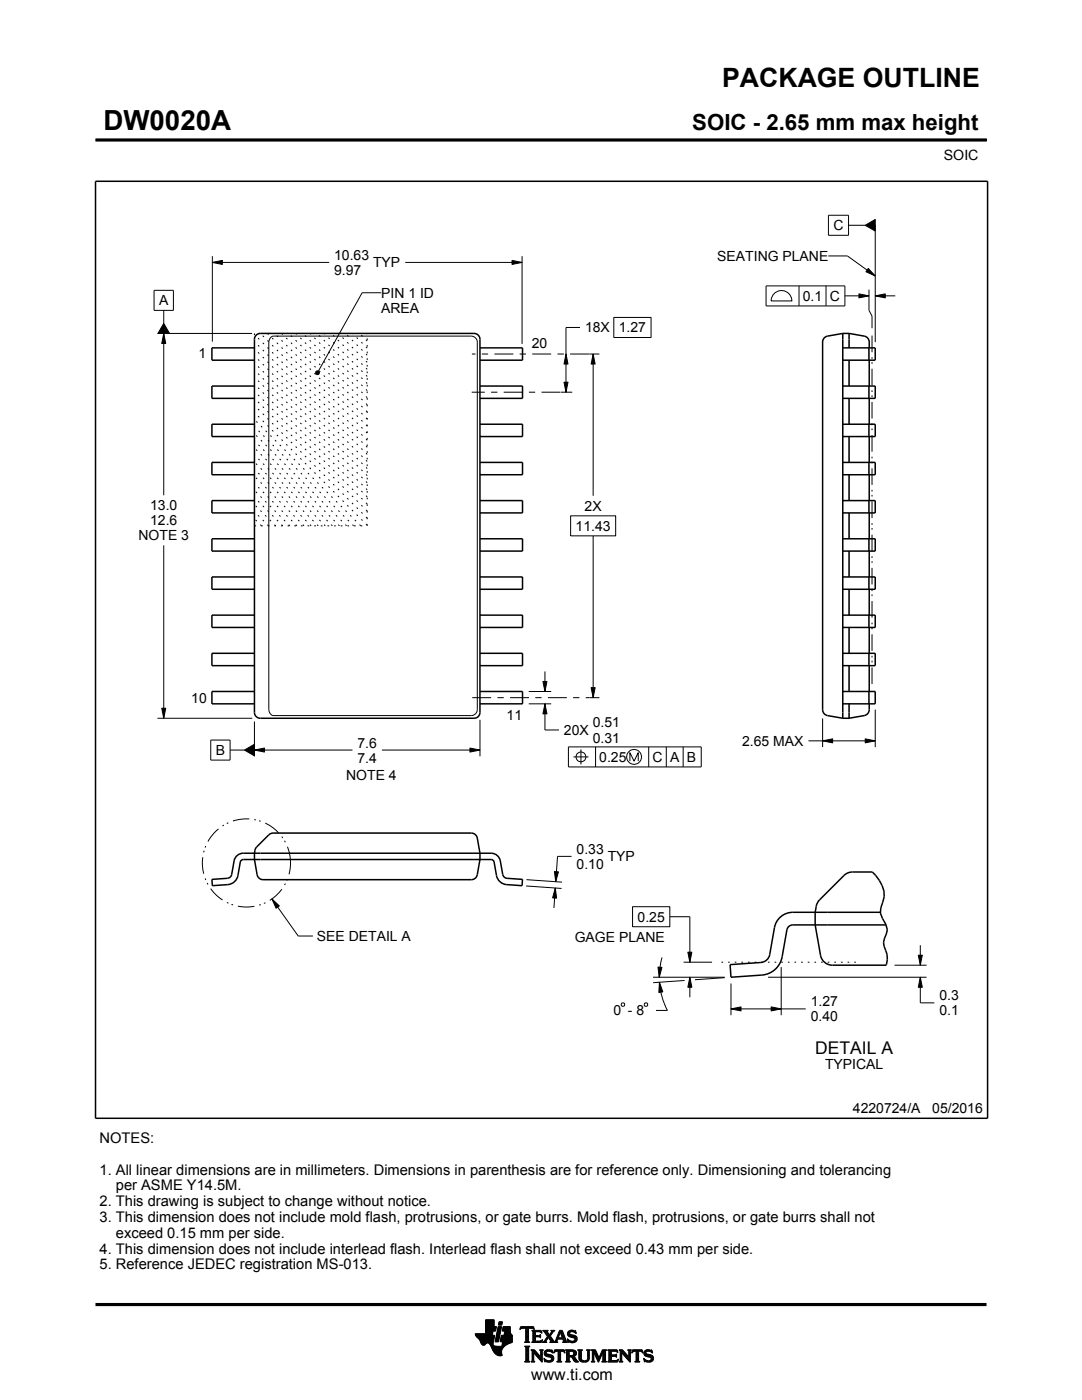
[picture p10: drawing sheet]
<svg xmlns="http://www.w3.org/2000/svg" width="216mm" height="279mm" viewBox="0 0 216 279" stroke-linecap="round" stroke-linejoin="round" font-family="sans-serif">
<g fill="#000">
<path d="M42.4 52.4l2-.4v.8zM102.2 52l2 .4-2 .4zM171.4 58.6l2 .4-2 .4zM172.6 45l2-1.2v2.3zM174.6 59l2-.4v.8zM173.3 53.6l1.3 1.5-1.8-.9zM32.7 66.5l.4 2h-.8zM32.7 64.5l1.1 2h-2.3zM63 74.2l.3-.2 .3 .1 .2 .3-.2 .3-.3 .1-.3-.2zM112.9 70.7l.4 2h-.8zM112.5 76.3h.8l-.4 2zM118.4 70.7l.4 2h-.8z"/>
<path d="M108.3 136h.8l-.4 2zM118 137.2h.8l-.4 2zM32.3 141.3h.8l-.4 2zM48.8 149.7l2-1.2v2.3zM50.8 149.7l2-.4v.8zM93.8 149.3l2 .4-2 .4zM108.7 140.5l.4 2h-.8zM164.1 147.9l2-.4v.8zM172.6 147.5l2 .4-2 .4zM54.3 179.4l1.4 1.4-.6 .5zM110.8 177.2l.3 2h-.8zM110.6 173.9l.8 .1-.5 2z"/>
<path d="M131.3 193l.8 .1-.6 1.9zM131.6 196l.7 2-.8 .1zM137.3 190h.8l-.4 2zM137.7 195l.4 2h-.8zM183.2 190.6h.8l-.4 2zM183.6 195l.4 2h-.8zM145.9 201.3l2-.4v.8zM153.9 200.9l2 .4-2 .4z"/>
</g>
<g fill="none" stroke="#000" stroke-width=".2">
<path d="M19.1 27.9h177.7M196.8 27.7v.5M30.7 57.9h3.9v4h-3.9zM42.4 52.4l2-.4v.8zM42.4 51.1v17.1M42.4 52.4h23.3M76.1 58.4h-3.8l-8.7 15.6M80.9 52.4h23.3M102.2 52l2 .4-2 .4zM104.2 51.1v17.5M152.9 57.1h15.7v4h-15.7zM154.3 58.8a2.08 2.08 0 0 1 2.3-.7 2.08 2.08 0 0 1 1.4 2h-4.1v-.6z"/>
<path d="M159.4 57.1v4M164.8 57.1v4M165.3 51.1h3.8l5.5 4M165.3 43h4v4h-4zM168.6 59h4.8M169.3 45h3.3M171.4 58.6l2 .4-2 .4zM172.6 45l2-1.2v2.3zM173.3 53.6l1.3 1.5-1.8-.9zM173.4 57.8v4.1l.6 1.2v2.4M174.6 59l2-.4v.8zM174.6 44.9v23.4"/>
<path d="M174.6 59h4M31.4 66.5h18.9M32.7 66.5l.4 2h-.8zM32.7 61.9v2.6M32.7 66.5v32.3M32.7 64.5l1.1 2h-2.3zM54.1 67.3l.4-.2h39.6l.6 .2 .4 .4 .1 .6v73.3l-.1 .6-.5 .5-.5 .1h-39.6l-.4-.2-.3-.4-.2-.6v-73.3zM63 74.2l.3-.2 .3 .1 .2 .3-.2 .3-.3 .1-.3-.2zM111.9 78.3h2.3M112.5 76.3h.8l-.4 2zM112.9 70.7l.4 2h-.8zM115.7 65.4h-2.8v12.9"/>
<path d="M117.6 70.7h2M118.4 70.7l.4 2h-.8zM118.4 70.7v28.2M122.5 63.4h7.4v4h-7.4zM32.7 108.8v34.5M113.9 102.9h8.9v4h-8.9zM118.4 106.9v32.3M105.5 138h4.5M108.3 136h.8l-.4 2zM108.7 134v4M117.6 139.2h2M118 137.2h.8l-.4 2z"/>
<path d="M31.4 143.3h18.9M32.3 141.3h.8l-.4 2zM42.1 147.7h3.8v4h-3.8zM45.9 149.7h2.9M48.8 149.7l2-1.2v2.3zM50.8 149.7l2-.4v.8zM50.8 149.7h19.5M50.8 144v6.9M76.2 149.7h19.6M93.8 149.3l2 .4-2 .4zM95.8 143.7v7.2M105.5 140.5h4.5"/>
<path d="M108.7 140.5l.4 2h-.8zM108.7 140.5v5.2h2.8M113.4 149.1h26.5v4h-26.5zM114.4 151.1h3M115.9 149.6v3M118.8 149.1v4M125.7 151.9v-1.7l.8 1.7 .9-1.7v1.7M129.4 149.1v4M133 149.1v4M136.3 149.1v4M161.3 147.9h13.3M164.1 147.9l2-.4v.8z"/>
<path d="M164.1 143.4v5.7M172.6 147.5l2 .4-2 .4zM174.6 141.6v7.5M54.3 179.4l1.4 1.4-.6 .5zM54.3 179.4l5.2 7.4h2.9M105 176.8l7.1 .5M105.1 175.6l7 .5M110.6 173.9l.8 .1-.5 2zM110.8 177.2l.3 2h-.8zM110.8 177.2l-.3 4M114 170.9h-2.8l-.3 5.1M126.2 181h7.5v4h-7.5z"/>
<path d="M130.3 195h14.3M131.3 193l.8 .1-.6 1.9zM131.6 196l.7 2-.8 .1zM131.6 196a14.3 14.3 0 0 0 1.6 5.7h-2.3M132.1 191.1l-.4 1.7-.2 2.2M133.7 183h4v9M136.4 192h5.7M136.6 195.7l-6.3 .4M137.3 190h.8l-.4 2zM137.7 195l.4 2h-.8zM137.7 195v4M144.6 195.1l-5.9 .4"/>
<path d="M145.9 196.3v6.3M153.3 195h31.6M155.9 193v9.6M178.5 192.6h6.4M183.2 190.6h.8l-.4 2zM183.6 195l.4 2h-.8zM183.6 195v5.1h2.8M183.6 188.6v4M124.1 200.2h.4l.1 .1v.4l-.1 .1h-.4l-.1-.1v-.4zM128.7 200.2h.4l.1 .1v.4l-.1 .1h-.4l-.1-.1v-.4zM145.9 201.3l2-.4v.8zM145.9 201.3h14.9"/>
<path d="M153.9 200.9l2 .4-2 .4zM94.8 266.2h3.5M94.8 266.3h3.5M94.9 266.4h3.3M94.9 266.5h3.8l-.2 1.2M94.9 266.5h3.8M95 266.6h3.7M95 266.7h3.7M95.1 266.8h3.6M95.2 266.9h3.4M95.3 267h3.3M95.4 267.1h3.2"/>
<path d="M95.5 267.2h3.1M95.6 267.3h3M95.7 267.4h2.8M95.7 267.5h2.8M95.7 267.5l.4 .7 .3 .3 .3-.1 .5-.4 .4 .1 .8 1.5M95.8 267.6h2.7M95.8 267.7h2.7M95.9 267.8h2.6M95.9 267.9h2.5M95.9 268h2.5M96 268h1.1M96 268.1h1"/>
<path d="M96.1 268.2h.8M96.1 268.3h.7M96.2 268.4h.6M96.3 268.4h.4M96.9 266.1h1.4M96.9 266h1.4M96.9 265.9h1.4M96.9 265.8h1.5M96.9 265.7h1.5M96.9 264.7l2.2 .1-.2 .9h-.5l-.2 .8M96.9 265.6h2M96.9 265.5h2"/>
<path d="M96.9 265.4h2M96.9 265.3h2.1M96.9 265.2h2.1M96.9 265.1h2.1M96.9 265h2.1M96.9 264.9h2.1M96.9 264.8h2.2M96.9 264.6h1.7M96.9 264.5h1.7M96.9 264.4h1.7M96.9 264.3h1.7M96.9 264.2h1.7"/>
<path d="M96.9 264.1h1.7M96.9 264h1.7M96.9 263.9h1.7M96.9 263.8h1.7M96.9 263.7h1.7M96.9 263.6h1.7M96.9 263.5h1.7M96.9 263.4h1.7M97.5 268h.9M97.6 268.1h.8M97.7 268.2h.7M97.7 268.3h.7"/>
<path d="M97.8 268.4h.6M97.9 268.5h.6M97.9 268.6h.7M98 268.7h1.1M98 268.8h2.6M98 268.8h2.5M98.1 268.9h2.3M98.1 269h2.3M98.1 269.1h2.2M98.2 269.2h2.1M98.2 269.2h2M98.2 269.3h2"/>
<path d="M98.3 269.4h1.9M98.3 269.5h1.8M98.4 269.6h1.7M98.4 269.6l.6 .7 .6 .3 .6-.1-.1-.7M98.4 268v.4l.3 .2 2 .1M98.5 269.7h1.6M98.5 267.7l-.1 .3M98.5 269.8h1.6M98.6 269.9h1.5M98.6 264.8v-1.4h-1.7v2.8h-2.1l.2 .5 .7 .8M98.6 270h1.5M98.7 270h1.4"/>
<path d="M98.8 270.1h1.3M98.8 267.7h.7M98.8 267.6h.7M98.8 267.5h.7M98.9 270.2h1.2M98.9 267.4h.7M98.9 267.3h.7M98.9 267.2h.7M98.9 267.1h.7M98.9 267h.7M98.9 270.3h1.3M99 266.9h.6"/>
<path d="M99 266.9h.7M99 266.8h.7M99 266.7h.7M99 266.6h.7M99 266.5h.7M99.1 270.4h1.1M99.1 266.4h.7M99.1 266.3h.7M99.1 266.2h.7M99.1 266.1h.7M99.1 266h.7M99.2 265.9h.7"/>
<path d="M99.2 265.8h.7M99.2 270.4h1M99.2 265.7h.7M99.2 265.6h.7M99.2 265.5h.7M99.3 265.4h.6M99.3 265.4h.7M99.3 265.3h.7M99.3 265.2h.7M99.3 265.1h.7M99.3 265h.7M99.4 270.5h.8"/>
<path d="M99.4 264.9h.7M99.4 264.8h.7M99.4 264.8h.7l-.6 3h-.7zM99.5 264.4h.6M99.5 264.3h.7M99.5 264.2h.7M99.5 264.1h.7M99.5 264h.7M99.5 263.9h.7M99.6 263.8h.7M99.6 263.8h.7l-.2 .7h-.7zM99.8 270.6h.1"/>
<path d="M99.8 267.7h2.4M99.8 267.6h2.4M99.8 267.5h2.4M99.9 267.4h2.3M99.9 267.3h2.3M99.9 267.2h2.3M99.9 267.1h2.3M99.9 267h2.3M99.9 266.9h2.3M100 266.9h2.2M100 266.8h2.2M100 266.7h2.2"/>
<path d="M100 266.6h2.2M100 266.5h2.2M100.1 268.6h.7M100.2 268.5h.7M100.2 268.4h.8M100.2 268.4h.9M100.2 268.3h1M100.2 268.2h1.2M100.2 265.6h1.6M100.2 268.1h1.4M100.2 265.5h1.6M100.2 268h1.6"/>
<path d="M100.3 265.4h1.5M100.3 268h1.7M100.3 267.9h1.9M100.3 265.3h1.5M100.3 267.8h1.9M100.3 265.2h1.5M100.3 265.1h1.5M100.3 265h1.5M100.4 264.9h1.4M100.4 264.8h1.4M100.6 266.5l.1-.8h-.5l.2-.9h1.4l.1 1.1 .3 .6v1.4l-1.3 .6M100.6 266.4h1.5"/>
<path d="M100.6 266.3h1.4M100.6 266.2h1.4M100.6 266.1h1.3M100.7 266h1.2M100.7 265.9h1.2M100.7 265.8h1.1M100.7 265.7h1.1M100.9 268.5l-.6 .6-.2 .7M102.2 266.5h-2.2l-.2 1.1 .1 .2h.4l-.2 .9M103.7 265.3h.1M103.8 265.2h.2M103.8 265h2.8"/>
<path d="M103.8 264.9h2.7M103.9 264.8h2.6M104.7 267.8h1M104.7 271.8h1.1M104.7 268.7h1M104.8 267.7h.7M104.8 271.7h.8M104.9 265.2h.6M104.9 268.9h.6M104.9 267.6h.6M104.9 267.5v-2.3l-.7-.1-.4 .3 .1-.6h2.6l.1 .6-.4-.3-.7 .1v2.3M104.9 267.5l-.2 .3"/>
<path d="M104.9 267.5h.6M104.9 267.4h.6M104.9 267.3h.6M104.9 267.2h.6M104.9 267.1h.6M104.9 267h.6M104.9 266.8h.6M104.9 266.7h.6M104.9 266.6h.6M104.9 266.5h.6M104.9 266.4h.6M104.9 266.3h.6"/>
<path d="M104.9 266.2h.6M104.9 266.1h.6M104.9 265.9h.6M104.9 265.8h.6M104.9 265.7h.6M104.9 265.6h.6M104.9 265.5h.6M104.9 265.4h.6M104.9 265.3h.6M104.9 271.5h.6M104.9 269h.6M104.9 271.4h.6"/>
<path d="M104.9 271.4v-2.4l-.2-.4h1.1l-.3 .4v2.4M104.9 271.4l-.2 .4h1.1l-.3-.4M104.9 271.3h.6M104.9 271.2h.6M104.9 271.1h.6M104.9 271h.6M104.9 270.9h.6M104.9 270.8h.6M104.9 270.6h.6M104.9 270.5h.6M104.9 270.4h.6M104.9 270.3h.6"/>
<path d="M104.9 270.2h.6M104.9 270.1h.6M104.9 270h.6M104.9 269.9h.6M104.9 269.8h.6M104.9 269.6h.6M104.9 269.5h.6M104.9 269.4h.6M104.9 269.3h.6M104.9 269.2h.6M104.9 269.1h.6M105.5 267.5l.2 .3"/>
<path d="M105.7 267.8h-1M105.9 271.8h.8M105.9 269.4h.8M106.1 269.5h.7M106.1 267.8h2M106.1 271.7h.5M106.2 269.6h.7M106.2 271.5h.3M106.2 265.6h1.8M106.2 269.8h.8M106.2 271.4h.3M106.2 269.8l-.3-.4h.8l1.2 1.4"/>
<path d="M106.2 271.4l-.3 .4h.8l-.2-.4M106.2 271.3h.3M106.2 271.2h.3M106.2 271.1h.3M106.2 271h.3M106.2 270.9h.3M106.2 270.8h.3M106.2 270.6h.3M106.2 270.5h.3M106.2 270.4h.3M106.2 270.3h.3M106.2 270.2h.3"/>
<path d="M106.2 270.1h.3M106.2 270h1M106.2 269.9h.9M106.2 269.8v1.6M106.3 267.7h1.8M106.3 265.7h1.8M106.3 267.6h.6M106.3 265.8h.6M106.3 267.5l-.2 .3M106.3 267.5h.5M106.3 267.4h.5M106.3 267.3h.5"/>
<path d="M106.3 267.2h.5M106.3 267.1h.5M106.3 267h.5M106.3 266.8h.5M106.3 266.7h1.6M106.3 266.6h1.6M106.3 266.5h.5M106.3 266.4h.5M106.3 266.3h.5M106.3 266.2h.5M106.3 266.1h.5M106.3 265.9h.5"/>
<path d="M106.4 265.2h.2M106.5 270h.1M106.5 270v1.4M106.5 265.3h.1M106.6 270.1h.7M106.7 270.2h.7M106.8 270.3h.7M106.8 265.9l.1-.1h.7l.6 .2-.2-.5h-1.9l.2 .3v1.7M106.8 265.9v.6h.8l.3-.2v.7l-.3-.2h-.8l.1 .8h.9l.5-.2M106.9 270.4h.7M107 270.5h.7M107.1 270.6h.7"/>
<path d="M107.2 270.8h1M107.3 270.9h.9M107.4 271h.8M107.5 271.1h.7M107.6 271.2h.6M107.6 266.5h.3M107.7 271.3h.5M107.7 269.4h.7M107.7 266.8h.2M107.7 267.6h.5M107.8 266.4h.1M107.8 271.4h.4"/>
<path d="M107.8 267h.1M107.8 265.8h.3M107.8 269.5h.5M107.9 271.5h.3M107.9 269.6h.3M107.9 269.8h.3M107.9 270.6h.3M107.9 270.5h.3M107.9 270.4h.3M107.9 270.3h.3M107.9 270.2h.3M107.9 270.1h.3"/>
<path d="M107.9 270h.3M107.9 269.9h.3M107.9 269.8v1M108 271.7h.2M108 265.9h.1M108 267.5h.2M108.1 271.8h.1M108.1 266.1h.1M108.2 267.4h.1M108.2 269.8l.2-.4h-.7l.2 .4M108.2 269.8v2.1l-1.7-1.9M108.2 267.8h.9"/>
<path d="M108.3 267.4l-.2 .5-2-.1M108.3 265.6h1M108.5 267.7h.5M108.5 271.1l.2 .7 .2-.1 .6 .2 .7-.2 .3-.6M108.5 271.1h.1M108.5 265.7h.7M108.5 271.2h.2M108.6 271.3h.2M108.6 270.1l.2 .5 1.1 .3 .1 .3-.1 .3h-.5l-.9-.4M108.6 270.1h.4M108.6 270h.4M108.6 270.2h.6"/>
<path d="M108.6 267.6h.4M108.6 271.4h.4M108.6 269.9h.4M108.6 270.3h1M108.6 265.8h.7M108.6 271.5h.8M108.6 269.8h.5M108.7 271.7h1.5M108.7 270.4h1.3M108.7 267.5h.3M108.7 271.8h.1M108.7 265.9h.6"/>
<path d="M108.7 269.6h1.5M108.8 267.4h.3M108.8 270.5h1.5M108.8 266.1h.6M108.8 269.5h1.4M108.8 267.3h.4M108.9 266.2h.6M108.9 267.2h.4M108.9 266.3h.6M108.9 270.6h1.5M109 267.1h.3M109 270l.2 .2 1.1 .3 .2 .6"/>
<path d="M109 270l.1-.3h.4l.8 .3-.1-.6-.2 .1-.6-.1-.6 .2-.2 .5M109 266.4h1M109.1 271.8h.9M109.1 269.4h.7M109.1 267h.9M109.1 266.5h.8M109.1 267.8h-.9M109.2 266.8h.8M109.2 266.6h.6M109.2 266.7h.7M109.2 266.7l-.6 1-.4 .1M109.3 270.8h1.1"/>
<path d="M109.5 267.1h.6M109.6 267.2h.6M109.7 271.5h.7M109.7 267.3h.6M109.7 267.8l.2-.1-.5-.8-.4 .8 .1 .1M109.7 267.8h1.6M109.7 266.3h.4M109.7 267.4h.6M109.8 270.9h.7M109.8 266.2h.3M109.8 266.6l.9 1.2 1-2.3h.5l.8 2.1 .3 .2M109.8 267.5h.6"/>
<path d="M109.9 266.1h.3M109.9 269.8h.4M109.9 267.6h.6M109.9 267.7h.7M109.9 271.4h.5M109.9 265.9h.4M110 271h.5M110 265.6h.7M110 265.9l.1-.2-.2-.2h.8l-.9 1.1M110 265.9l-.4 .5-.4-.6 .2-.3h-1.1l.9 1.2M110 271.3h.5M110 265.8h.4"/>
<path d="M110 271.1h.5M110 271.2h.5M110.1 269.4h.1M110.1 265.7h.4M110.1 269.9h.2M110.2 270h.1M110.5 270h.1M110.5 269.9h.2M110.5 269.8h.3M110.6 269.6h2.1M110.6 269.5h2M110.6 269.4h2"/>
<path d="M110.7 267.7h.5M110.8 267.6h.4M110.9 267.5h.3M110.9 267.4h.3M111 267.3h.3M111 267.2h1.8M111 267.1h1.8M111.1 267h.3M111.1 271.8h1M111.1 266.8h.4M111.2 266.7h.3M111.2 267.5v.3h.1"/>
<path d="M111.2 267.5l.1-.2h1l.1 .2M111.2 266.6h.3M111.3 266.5h.3M111.3 271.7h.6M111.3 266.4h.3M111.3 271.5h.6M111.3 267.8h-1.6M111.3 269.8h.6M111.4 266.3h.3M111.4 271.4h.5M111.4 270.1h.5M111.4 270h.5"/>
<path d="M111.4 269.9h.5M111.4 270.5h.5M111.4 270.4h.5M111.4 270.3h.5M111.4 270.2h.5M111.4 271.1h.5M111.4 271h.5M111.4 270.9h.5M111.4 270.8h.5M111.4 270.6h.5M111.4 271.4l-.1-1.7h-.4l-.4 .4 .2-.7h1.9l.1 .7-.4-.4h-.4v1.7M111.4 271.4l-.3 .4h1l-.2-.4"/>
<path d="M111.4 271.3h.5M111.4 271.2h.5M111.4 266.2h.3M111.4 266.1h.4M111.5 265.9h.9M111.5 265.8h.8M111.6 265.7h.7M111.6 265.6h.6M111.8 265.9l.4 1.1h-.8zM111.9 266.1h.5M111.9 266.2h.5M111.9 266.3h.6"/>
<path d="M112 266.4h.5M112 266.5h.6M112.1 266.6h.5M112.1 266.7h.6M112.1 266.8h.6M112.2 267h.5M112.2 267.8h1.1M112.3 267.3h.6M112.3 267.4h.6M112.4 267.5h.6M112.4 267.5v.3h-.2M112.4 269.8h.3"/>
<path d="M112.4 267.6h.6M112.4 267.7h.7M112.6 269.9h.1M112.6 270h.2M112.8 271.8h1M112.8 269.4h1.6M113 269.5h1.7M113 271.7h.7M113 269.6h1.9M113 271.5h.6M113 269.8h.6M113 271.4h.6"/>
<path d="M113 271.4l-.2 .4h1l-.2-.4M113 271.3h.6M113 271.2h.6M113 271.1h.6M113 271h.6M113 270.9h.6M113 270.8h1.5M113 270.6h1.6M113 270.5h1.8M113 270.4h.6M113 270.3h.6M113 270.2h.6"/>
<path d="M113 270.1h.6M113 270h.6M113 269.9h.6M113 269.8v1.6M113 269.8l-.2-.4h1.5l.6 .2 .1 .5M113.2 267.3h.2M113.2 267.4h.3M113.2 266.2l.3 .5 1 .3 .2 .3M113.2 266.2h.5M113.2 266.3h.6M113.2 266.1h.5M113.3 267.5h.3"/>
<path d="M113.3 267.8h-1.1M113.3 266.4h.9M113.3 265.9h.4M113.3 267.6h.6M113.3 266.5h1.3M113.3 267.7h1.6M113.3 265.8h.5M113.3 267.8h.2M113.4 266.6h1.5M113.4 265.7h1.5M113.5 266.7h1.5M113.5 265.6h1.4"/>
<path d="M113.6 269.9l.1-.2h.5l.3 .4M113.6 269.9v.6M113.7 267.8h1.1M113.8 266.8h1.3M113.8 265.5h.6M114 268h.4M114.1 270.9h.6M114.2 271h.6M114.2 271.1h.7M114.3 271.2h.6M114.3 267h.8M114.3 269.8h.7"/>
<path d="M114.3 270.4h.6M114.4 271.3h.6M114.4 271.3l.4 .5h.7M114.4 271.3l-.3-.4-.5-.1v.6M114.4 270.7l1.1 1.1M114.4 270.7h.1M114.4 271.4h.7M114.4 269.9h.6M114.4 270.3h.6M114.5 267.6h.5M114.5 270.2h.5M114.5 270h.5"/>
<path d="M114.5 265.8h.4M114.5 270.1h.5M114.5 270.1l-.2 .3-.3 .1M114.5 271.5h.7M114.6 271.7h.7M114.6 267.1h.6M114.6 267.5h.5M114.7 267.2h.5M114.7 267.4h.5M114.7 265.9h.3M114.7 267.3h.5M114.7 271.8h.8"/>
<path d="M114.8 266.1h.2M114.9 266.2h.1M114.9 266.2l-.7-.4h-.4l-.1 .2 .1 .3 1.1 .4 .3 .5M114.9 266.2l-.1-.7-.2 .1-.5-.1-.6 .2-.3 .5M115 270.1l-.1 .4-.5 .2M115.2 267.2l-.3 .6-.7 .2-.6-.2-.2 .1-.2-.7 .9 .5 .4-.1 .2-.3M115.3 269.4h.9M115.4 269.5h.7M115.5 269.6h.5M115.5 269.8h.5M115.5 269.8v1.4l.4 .5 .6 .2 .6-.1 .4-.3 .1-.5M115.5 271h.5"/>
<path d="M115.5 270.9h.5M115.5 270.8h.5M115.5 270.6h.5M115.5 270.5h.5M115.5 270.4h.5M115.5 270.3h.5M115.5 270.2h.5M115.5 270.1h.5M115.5 270h.5M115.5 269.9h.5M115.5 271.1h.5M115.5 271.2h.5"/>
<path d="M115.5 271.3h.6M115.6 271.4h.6M115.7 271.5h.8M115.8 271.7h1.5M116 271l.2 .4 .5 .2 .4-.2 .2-.4M116 269.8l.2-.4h-.9l.2 .4M116 269.8v1.2M116 271.8h1.1M116.8 271.5h.6M117 269.4h.8M117.1 271.4h.4M117.2 269.5h.5"/>
<path d="M117.2 271.3h.4M117.2 269.6h.4M117.2 271.2h.4M117.2 271.1h.4M117.3 269.8h.3M117.3 271h.3M117.3 270.9h.3M117.3 270.8h.3M117.3 270.6h.3M117.3 270.5h.3M117.3 270.4h.3M117.3 270.3h.3"/>
<path d="M117.3 270.2h.3M117.3 270.1h.3M117.3 270h.3M117.3 269.9h.3M117.6 269.8l.2-.4h-.8l.2 .3 .1 1.3M117.6 269.8v1.2M118 271.8h.7M118 269.4h.8M118.1 269.5h.8M118.1 271.7h.5M118.2 269.6h.7M118.2 271.5h.3"/>
<path d="M118.2 269.8h.8M118.2 271.4h.3M118.2 271.4l-.2 .4h.7l-.2-.4M118.2 271.3h.3M118.2 271.2h.3M118.2 271.1h.3M118.2 271h.3M118.2 270.9h.3M118.2 270.8h.3M118.2 270.6h.3M118.2 270.5h.3M118.2 270.4h.3"/>
<path d="M118.2 270.3h.3M118.2 270.2h.3M118.2 270.1h.3M118.2 270h.9M118.2 269.9h.8M118.2 269.8v1.6M118.6 270.1h.5M118.6 270.2h.6M118.7 270.3h.5M118.7 270.4h.6M118.8 270.5h.5M118.8 270.6h.6"/>
<path d="M118.9 270.8h.5M118.9 270.9h.6M119 271h.8M119 271.1h.8M119.1 271.2h.6M119.1 271.3h.6M119.2 271.4h.4M119.2 271.5h.4M119.3 271.7h.2M119.3 271.8h.2M119.6 270.9h.3M119.6 270.8h.3"/>
<path d="M119.7 270.6h.3M119.7 270.5h.3M119.8 270.4h.3M119.8 270.3h.3M119.9 270.2h.3M119.9 270.1h.3M120 270h.8M120 269.9h.8M120 269.8h.8M120.1 271.8h1M120.1 269.6h.7M120.1 269.5h.8"/>
<path d="M120.2 269.4h.9M120.2 271.7h.7M120.3 271.5h.5M120.3 271.4h.5M120.3 271.4l-.2 .4h1l-.3-.4M120.3 271.4v-1.5l-.9 2-.9-2v1.5M120.3 271.3h.5M120.3 271.2h.5M120.3 271.1h.5M120.3 271h.5M120.3 270.9h.5M120.3 270.8h.5"/>
<path d="M120.3 270.6h.5M120.3 270.5h.5M120.3 270.4h.5M120.3 270.3h.5M120.3 270.2h.5M120.3 270.1h.5M120.8 269.8l.3-.4h-.9l-.7 1.6-.7-1.6h-.8l.2 .4M120.8 269.8v1.6M121.2 271.8h2M121.2 269.4h1.9M121.4 269.5h1.8M121.4 271.7h1.9"/>
<path d="M121.5 269.6h1.7M121.5 271.5h1.8M121.5 269.8h.5M121.5 271.4h.5M121.5 269.9h.5M121.5 269.8v1.6M121.5 269.8l-.3-.4h1.9l.2 .6M121.5 270.3h.5M121.5 270.2h.5M121.5 270.1h.5M121.5 270h.5M121.5 270.9h.5"/>
<path d="M121.5 270.8h.5M121.5 270.6h1.5M121.5 270.5h1.5M121.5 270.4h1.5M121.5 271.3h.5M121.5 271.2h.5M121.5 271.1h.5M121.5 271h.5M122.6 270.4l.4-.2v.7l-.2-.2h-.8v.8h.2M122.9 270.8h.1M122.9 270.3h.1M123 269.8h.3"/>
<path d="M123.1 271.4h.3M123.2 269.9h.1M123.3 270h.1M123.3 270l-.4-.3h-.8l-.1 .7M123.3 271.3h.1M123.4 271.2h.1M123.4 271.2l-.3 .3h-.4M123.4 271.2l-.2 .6h-2l.3-.4M123.5 271.8h.8M123.5 269.4h.7M123.6 269.5h.7M123.7 271.7h.5"/>
<path d="M123.7 269.6h.7M123.7 271.5h.4M123.7 269.8h.8M123.7 271.4h.4M123.7 271.4l-.2 .4h.8l-.2-.4M123.7 271.3h.4M123.7 271.2h.4M123.7 271.1h.4M123.7 271h.4M123.7 270.9h.4M123.7 270.8h.4M123.7 270.6h.4"/>
<path d="M123.7 270.5h.4M123.7 270.4h.4M123.7 270.3h.4M123.7 270.2h.4M123.7 270.1h.4M123.7 270h1M123.7 269.9h.9M123.7 269.8v1.6M124.1 270v1.4M124.1 270h.1M124.2 270.1h.6M124.2 270.2h.7"/>
<path d="M124.3 270.3h.7M124.4 270.4h.7M124.5 270.5h.7M124.6 270.6h.7M124.7 270.8h1.1M124.8 270.9h1M124.9 271h.9M125 271.1h.8M125.1 271.2h.7M125.2 271.3h.6M125.2 269.4h.8M125.3 271.4h.5"/>
<path d="M125.4 269.5h.5M125.4 271.5h.4M125.4 269.6h.4M125.5 269.8h.3M125.5 269.8l-.1 1-1.2-1.4h-.7l.2 .4M125.5 269.9h.3M125.5 270.2h.3M125.5 270.1h.3M125.5 270h.3M125.5 270.4h.3M125.5 270.3h.3M125.5 270.6h.3"/>
<path d="M125.5 270.5h.3M125.5 271.7h.3M125.6 271.8h.2M125.8 269.8l.2-.4h-.8l.3 .4M125.8 269.8v2.1l-1.7-1.9M126 270h.1M126.1 269.9h.1M126.1 269.8h.3M126.1 269.6h2.1M126.2 269.5h2M126.2 269.4h2M126.6 271.8h1.1"/>
<path d="M126.9 271.7h.6M126.9 271.5h.5M126.9 269.8h.5M126.9 271.4h.5M126.9 270.1h.5M126.9 270h.5M126.9 269.9h.5M126.9 270.5h.5M126.9 270.4h.5M126.9 270.3h.5M126.9 270.2h.5M126.9 271.1h.5"/>
<path d="M126.9 271h.5M126.9 270.9h.5M126.9 270.8h.5M126.9 270.6h.5M126.9 271.4v-1.7h-.5l-.3 .4 .1-.7h1.9l.2 .7-.4-.4h-.5v1.7M126.9 271.4l-.3 .4h1.1l-.3-.4M126.9 271.3h.5M126.9 271.2h.5M128 269.8h.3M128.1 269.9h.2M128.2 270h.1M128.4 271.1l.2 .7 .2-.1 .6 .2 .7-.2 .3-.6"/>
<path d="M128.4 271.1h.1M128.4 271.2h.2M128.5 271.3h.2M128.5 270.1l.1 .4 .5 .3M128.5 270.1h.4M128.5 270h.4M128.5 270.2h.6M128.5 271.4h.4M128.5 269.9h.4M128.5 270.3h1M128.5 271.5h.8M128.5 269.8h.5"/>
<path d="M128.6 271.7h1.5M128.6 270.4h1.3M128.6 271.8h.1M128.6 269.6h1.5M128.7 270.5h1.5M128.7 269.5h1.4M128.8 270.6h1.5M128.9 270l.1-.3h.4l.8 .3-.1-.6-.2 .1-.6-.1-.6 .2-.2 .5M128.9 270l.2 .2 1.1 .3 .2 .6M128.9 271.8h1M129 269.4h.7M129.1 270.8l.7 .2 .1 .4-.7 .1-.8-.4"/>
<path d="M129.2 270.8h1.1M129.6 271.5h.7M129.6 270.9h.8M129.8 269.8h.4M129.8 271.4h.5M129.9 271h.5M129.9 271.3h.5M129.9 271.1h.5M129.9 271.2h.5M129.9 269.4h.2M130 269.9h.2M130.1 270h.1"/>
<circle cx="115.9" cy="151" r=".99"/>
<circle cx="126.5" cy="151.1" r="1.49"/>
</g>
<g fill="none" stroke="#000" stroke-width=".3">
<path d="M19.1 36.2h178v187h-178zM50.8 69.4h-8.5v2.5h8.5M50.8 77h-8.5v2.5h8.5M50.8 67.7v74.4l.1 .7 .4 .4 .6 .1h42.7M50.8 67.7h.1M94.6 66.5h-42.7l-.8 .4-.3 .8M94.6 66.5h.1M94.6 66.5l.8 .4 .4 .8M95.8 67.7h.1M95.8 67.7v74.5l-.4 .8-.8 .3M95.8 77h8.5v2.5h-8.5M95.8 69.4h8.5v2.5h-8.5"/>
<path d="M168.2 67.7h.1M168.2 66.5l-3.1 .6a1.2 1.2 0 0 0-1 1.2v73.3a1.2 1.2 0 0 0 1 1.2l3.1 .5M168.2 77h6.4v2.5h-6.4M168.2 69.4h6.4v2.5h-6.4M168.2 66.5h1.2M168.2 66.5v76.8M169.4 66.5v2.9M169.4 71.9v5.1M169.4 79.5v5.2M169.4 66.5l3.1 .6a1.2 1.2 0 0 1 .9 1.2v1.1M169.4 67.7h.1M173.4 69.4v2.5"/>
<path d="M173.4 77v2.5M173.4 71.9v5.1M173.4 79.5v5.2M50.8 84.7h-8.5v2.4h8.5M50.8 92.3h-8.5v2.4h8.5M50.8 99.9h-8.5v2.5h8.5M95.8 99.9h8.5v2.5h-8.5M95.8 92.3h8.5v2.4h-8.5M95.8 84.7h8.5v2.4h-8.5M168.2 99.9h6.4v2.5h-6.4M168.2 92.3h6.4v2.4h-6.4M168.2 84.7h6.4v2.4h-6.4"/>
<path d="M169.4 87.1v5.2M169.4 94.7v5.2M173.4 84.7v2.4M173.4 92.3v2.4M173.4 99.9v2.5M173.4 87.1v5.2M173.4 94.7v5.2M50.8 107.5h-8.5v2.5h8.5M50.8 115.1h-8.5v2.5h8.5M95.8 115.1h8.5v2.5h-8.5M95.8 107.5h8.5v2.5h-8.5M168.2 115.1h6.4v2.5h-6.4"/>
<path d="M168.2 107.5h6.4v2.5h-6.4M169.4 102.4v5.1M169.4 110v5.1M169.4 117.6v5.2M173.4 107.5v2.5M173.4 115.1v2.5M173.4 102.4v5.1M173.4 110v5.1M173.4 117.6v5.2M50.8 138h-8.5v2.5h8.5M50.8 122.8h-8.5v2.4h8.5M50.8 130.4h-8.5v2.4h8.5"/>
<path d="M95.8 138h8.5v2.5h-8.5M95.8 130.4h8.5v2.4h-8.5M95.8 122.8h8.5v2.4h-8.5M168.2 138h6.4v2.5h-6.4M168.2 130.4h6.4v2.4h-6.4M168.2 122.8h6.4v2.4h-6.4M169.4 125.2v5.2M169.4 132.8v5.2M173.4 122.8v2.4M173.4 130.4v2.4M173.4 138v2.5M173.4 125.2v5.2"/>
<path d="M173.4 132.8v5.2M94.6 143.3h.1M168.2 142.1v.1M168.2 143.3h1.2M169.4 142.1v.1M169.4 140.5v2.8M173.4 140.5a2.08 2.08 0 0 1-.4 2l-.5 .3-3.1 .5M42.3 175.5l3.1-.2a.96 .96 0 0 0 .8-.8l.5-2.7a1.86 1.86 0 0 1 1.8-1.5h49.5a1.86 1.86 0 0 1 1.8 1.5l.5 2.7a.96 .96 0 0 0 .9 .8l3.1 .2-.1 1.3-3.1-.3a2.22 2.22 0 0 1-2-1.8l-.5-2.7-.3-.4-.3-.1h-49.5l-.2 .1-.3 .4-.5 2.7a2.22 2.22 0 0 1-2.1 1.8l-3 .3zM51.2 169l2.4-2.4 .9-.3h39.6a1.2 1.2 0 0 1 1.1 .9 11.6 11.6 0 0 1-.3 8l-.8 .4h-41.6a1.2 1.2 0 0 1-1.2-1l-.5-3.1a3.1 3.1 0 0 1 .4-2.5zM52 170.3h.1M52 171.5h.1M94.6 171.5h.1"/>
<path d="M94.6 170.3h.1M168.4 174.7l.6-.4 .7-.2 4.4-.1a7 7 0 0 1 2.3 5l-.6 2.2-.1 1 1 2.2 .4 1.2-.2 .8a2.93 2.93 0 0 0-.2 3.2 4 4 0 0 1 .1 3h-10.7a2.4 2.4 0 0 1-2.4-2l-1-6a8.3 8.3 0 0 1 .4-4.4l.4-.6zM165 182.1h.1M165.1 184.6h-.1M175.7 182.1h-17.5a3.7 3.7 0 0 0-3.7 3l-.9 5.4a1.92 1.92 0 0 1-1.8 1.6l-6.1 .4 .2 2.5 6.1-.4a4.4 4.4 0 0 0 4.1-3.7l.9-5.3a1.2 1.2 0 0 1 1.2-1h18.6"/>
</g>
<path d="M19 27.9h177.8M19 260.3h177.8" fill="none" stroke="#000" stroke-width=".63" stroke-linecap="butt"/>
<path d="M111.8 78.3h-17.7M117.5 70.7h-23.3M94.2 139.2h23.3" fill="none" stroke="#000" stroke-width=".2" stroke-dasharray="1.3 1.3 3.8 1.3" stroke-dashoffset="2.5" stroke-linecap="butt"/>
<g fill="none" stroke="#000" stroke-width=".2" stroke-dasharray=".3 1" stroke-linecap="butt">
<path d="M50.8 66.5v1.2M52 66.5h-1.2M73.3 79.4l-12.9-12.9M73.3 78l-11.4-11.5M73.3 76.5l-10-10M73.3 75.1l-8.6-8.6M73.3 73.7l-7.2-7.2M73.3 72.3l-5.8-5.8M73.3 70.9l-4.4-4.4M73.3 69.5l-3-3M73.3 68.1l-1.5-1.6M73.3 66.6l-.1-.1"/>
<path d="M73.3 99.2l-22.5-22.5M73.3 97.8l-22.5-22.5M73.3 96.3l-22.5-22.5M73.3 94.9l-22.5-22.5M73.3 93.5l-22.5-22.5M73.3 92.1l-22.5-22.5M73.3 90.7l-22.5-22.5M73.3 89.3l-22.5-22.5M73.3 87.9l-21.3-21.4M73.3 86.4l-19.9-19.9M73.3 85l-18.5-18.5M73.3 83.6l-17.1-17.1"/>
<path d="M73.3 82.2l-15.7-15.7M73.3 80.8l-14.3-14.3M50.8 104.9h22.5M52.2 104.9l-1.4-1.4M53.6 104.9l-2.8-2.8M55 104.9l-4.2-4.2M56.4 104.9l-5.6-5.6M57.8 104.9l-7-7M59.3 104.9l-8.5-8.4M60.7 104.9l-9.9-9.9M62.1 104.9l-11.3-11.3M63.5 104.9l-12.7-12.7"/>
<path d="M64.9 104.9l-14.1-14.1M66.3 104.9l-15.5-15.5M67.7 104.9l-16.9-16.9M69.2 104.9l-18.4-18.3M70.6 104.9l-19.8-19.7M72 104.9l-21.2-21.2M73.3 104.9v-38.4M73.3 104.8l-22.5-22.5M73.3 103.4l-22.5-22.5M73.3 102l-22.5-22.5M73.3 100.6l-22.5-22.5M170.8 192h-27.7"/>
</g>
<path d="M174 136.5v-70.2M58 172.2a8.8 8.8 0 0 0-12.9-7.8 8.8 8.8 0 0 0-1 15 8.8 8.8 0 0 0 13.8-6l.1-1.2" fill="none" stroke="#000" stroke-width=".2" stroke-dasharray="3.3 1 .3 .7 .3 1" stroke-linecap="butt"/>
<text font-size="5.5" x="20.6" y="26">DW0020A</text>
<text font-size="5.3" x="144.1" y="17.4">PACKAGE OUTLINE</text>
<text font-size="4.4" x="138.1" y="26">SOIC - 2.65 mm max height</text>
<text font-size="3.5" x="162.7" y="210.3">DETAIL A</text>
<text font-size="3.2" x="106" y="275.3">www.ti.com</text>
<g font-size="2.9">
<text x="19.9" y="228.1">NOTES:</text>
<text x="19.9" y="234.4">1. All linear dimensions are in millimeters. Dimensions in parenthesis are for reference only. Dimensioning and tolerancing</text>
<text x="23.1" y="237.6">per ASME Y14.5M.</text>
<text x="19.9" y="240.7">2. This drawing is subject to change without notice.</text>
<text x="19.9" y="243.9">3. This dimension does not include mold flash, protrusions, or gate burrs. Mold flash, protrusions, or gate burrs shall not</text>
<text x="19.9" y="250.2">4. This dimension does not include interlead flash. Interlead flash shall not exceed 0.43 mm per side.</text>
<text x="23.1" y="247">exceed 0.15 mm per side.</text>
<text x="19.9" y="253.3">5. Reference JEDEC registration MS-013.</text>
</g>
<g font-size="2.8">
<text x="188.3" y="32">SOIC</text>
<text x="166.3" y="46">C</text>
<text x="66.7" y="51.9">10.63</text>
<text x="74.4" y="53.4">TYP</text>
<text x="143.1" y="52.1">SEATING PLANE</text>
<text x="66.7" y="54.9">9.97</text>
<text x="76.1" y="59.4">PIN 1 ID</text>
<text x="31.7" y="60.9">A</text>
<text x="76.1" y="62.4">AREA</text>
<text x="160.2" y="60.1">0.1</text>
<text x="165.6" y="60.1">C</text>
<text x="39.6" y="71.5">1</text>
<text x="106.1" y="69.5">20</text>
<text x="116.7" y="66.4">18X</text>
<text x="123.5" y="66.4">1.27</text>
<text x="30" y="101.8">13.0</text>
<text x="116.6" y="101.9">2X</text>
<text x="27.6" y="107.8">NOTE 3</text>
<text x="30" y="104.8">12.6</text>
<text x="114.9" y="105.9">11.43</text>
<text x="38.2" y="140.3">10</text>
<text x="101.1" y="143.7">11</text>
<text x="71.3" y="149.2">7.6</text>
<text x="112.5" y="146.7">20X</text>
<text x="118.3" y="145.2">0.51</text>
<text x="118.3" y="148.2">0.31</text>
<text x="148.1" y="148.9">2.65 MAX</text>
<text x="43.1" y="150.7">B</text>
<text x="69.1" y="155.7">NOTE 4</text>
<text x="71.3" y="152.2">7.4</text>
<text x="119.6" y="152.1">0.25</text>
<text x="130.2" y="152.1">C</text>
<text x="133.7" y="152.1">A</text>
<text x="137.1" y="152.1">B</text>
<text x="115" y="170.4">0.33</text>
<text x="115" y="173.4">0.10</text>
<text x="121.3" y="171.9">TYP</text>
<text x="127.2" y="184">0.25</text>
<text x="63.2" y="187.8">SEE DETAIL A</text>
<text x="114.7" y="188">GAGE PLANE</text>
<text x="122.4" y="202.7">0 - 8</text>
<text x="161.8" y="200.8">1.27</text>
<text x="161.8" y="203.8">0.40</text>
<text x="187.4" y="199.6">0.3</text>
<text x="187.4" y="202.6">0.1</text>
<text x="164.6" y="213.4">TYPICAL</text>
<text x="170.2" y="222.2">4220724/A</text>
<text x="186" y="222.2">05/2016</text>
</g>
<text font-size=".2" x="103" y="28.1">SCALE 1.200</text>
</svg>
